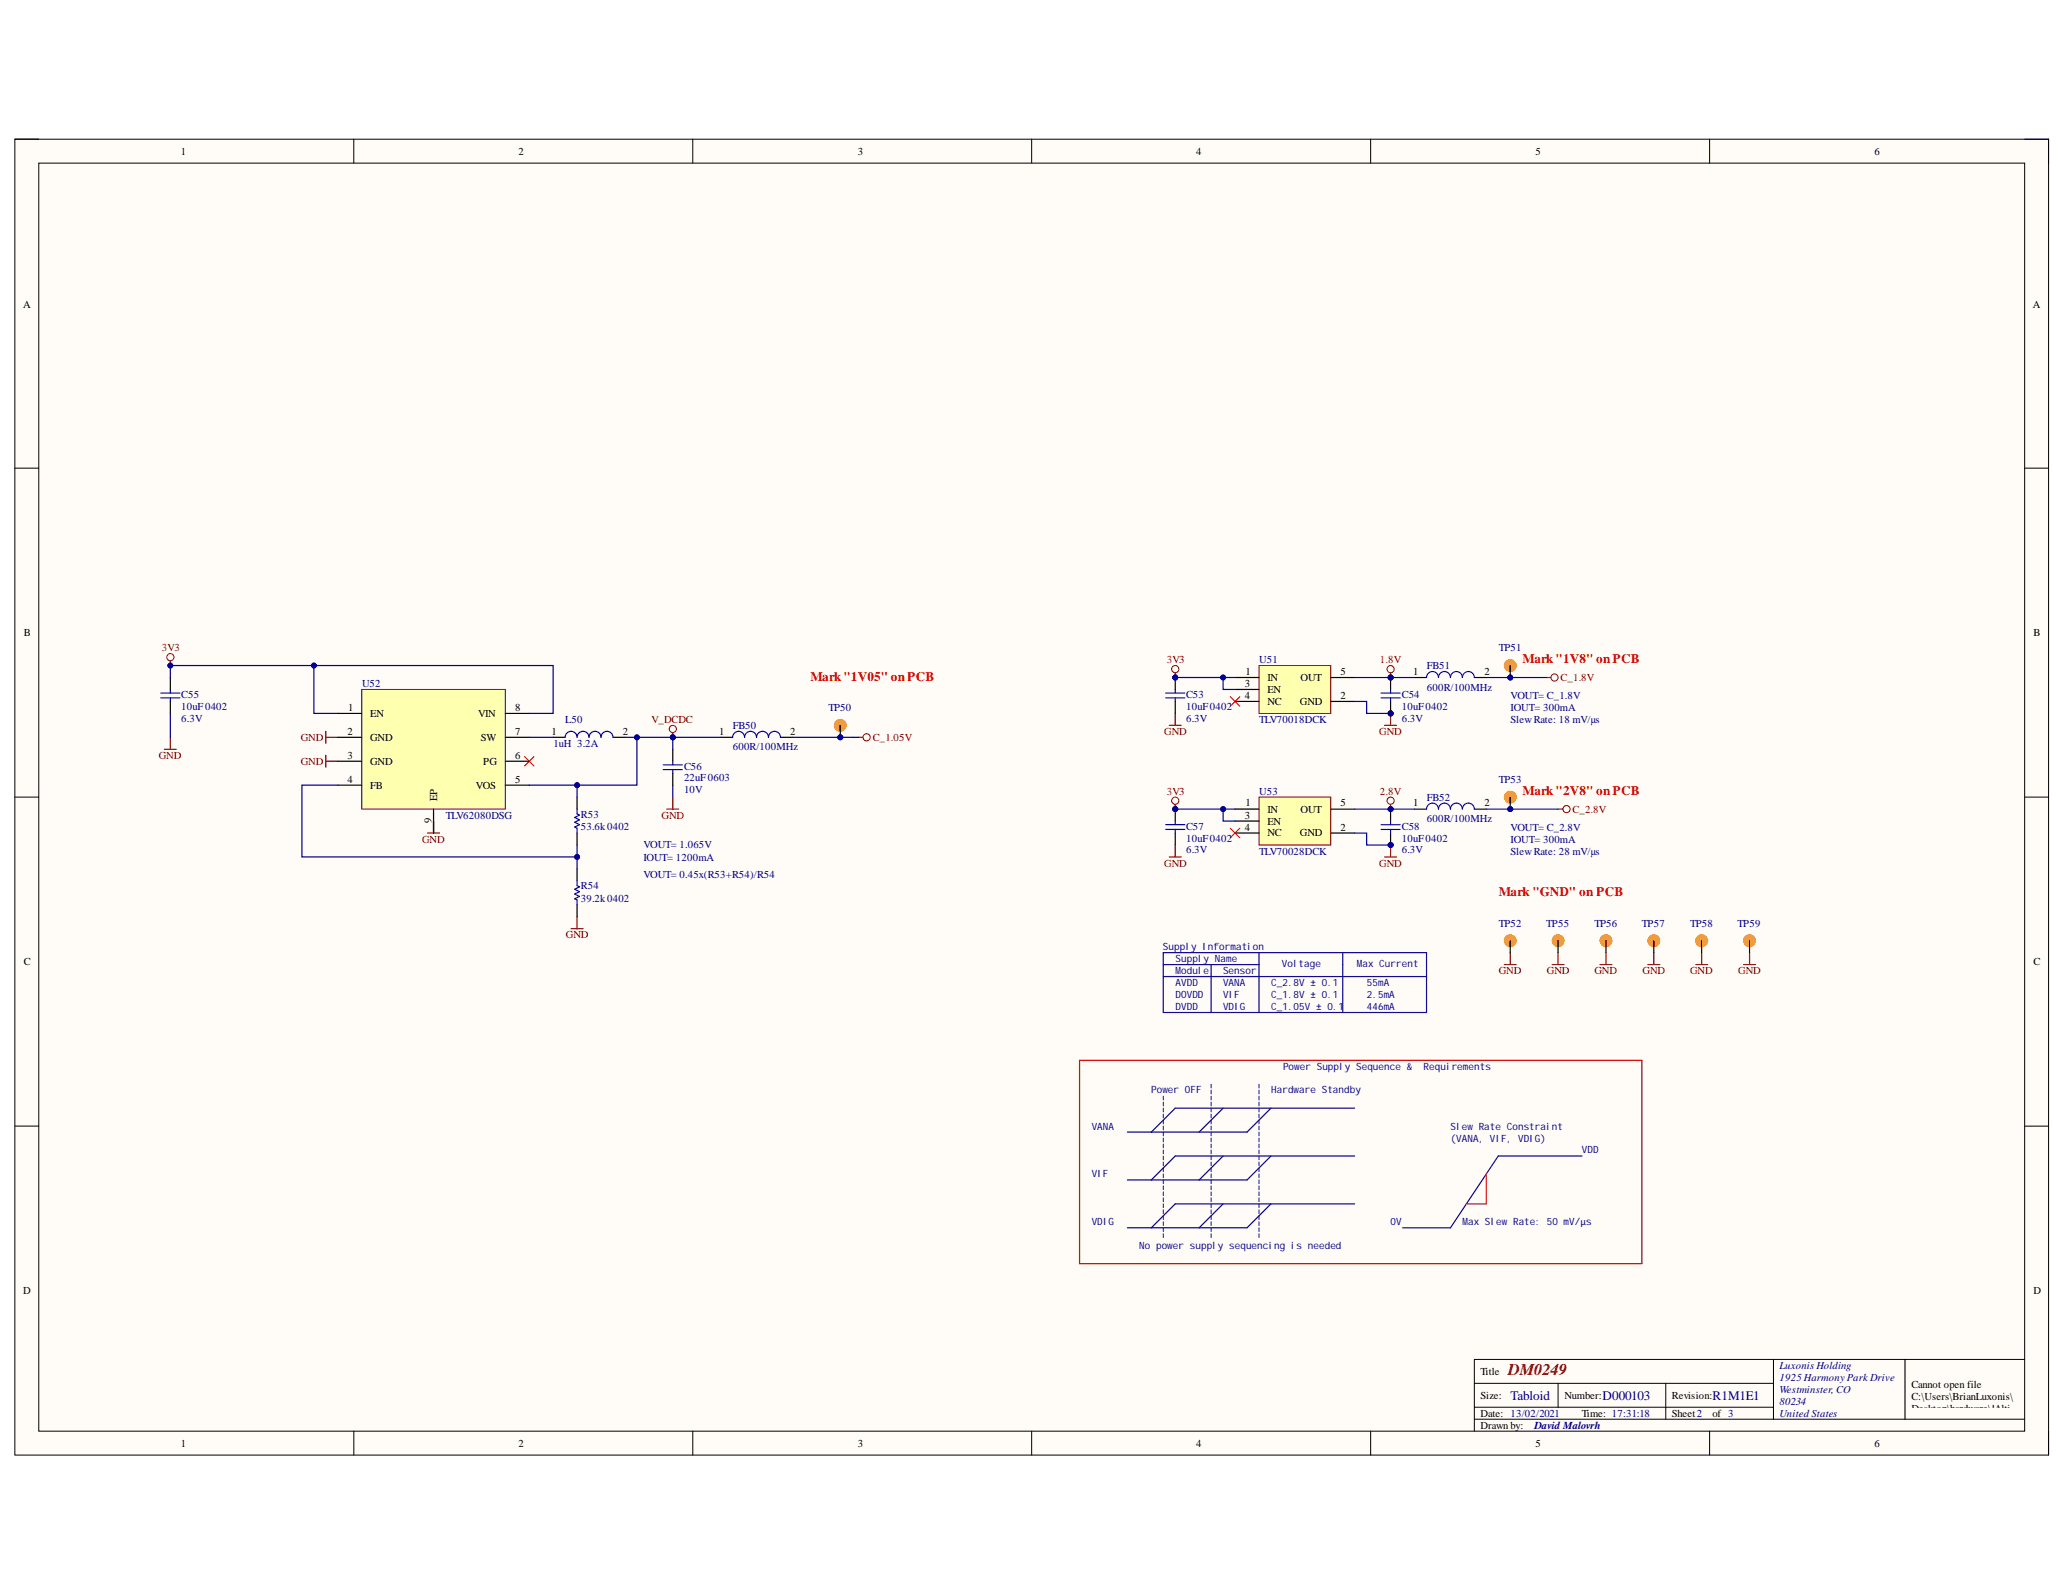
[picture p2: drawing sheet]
<svg xmlns="http://www.w3.org/2000/svg" width="279mm" height="216mm" viewBox="0 0 279 216" stroke-linecap="round" stroke-linejoin="round" font-family="sans-serif">
<path d="M2 18.8h275.2v178h-275.2z" fill-rule="evenodd" fill="#fffcf8"/>
<path d="M2 18.8h275.2v178h-275.2z" fill="none" stroke="#000" stroke-width=".14"/>
<path d="M5.2 22.1h268.7v171.5h-268.7z" fill-rule="evenodd" fill="#fffcf8"/>
<g fill="none" stroke="#000" stroke-width=".14">
<path d="M2 18.8h3.2M47.9 18.8v3.3M93.7 18.8v3.3M139.6 18.8v3.3M185.5 18.8v3.3M231.3 18.8v3.3M273.9 18.8h3.3v3.3M5.2 22.1h268.7v171.5h-268.7zM2 63.3h3.2M273.9 63.3h3.3M2 107.8h3.2M273.9 107.8h3.3"/>
<path d="M2 152.3h3.2M273.9 152.3h3.3M47.9 193.6v3.2M93.7 193.6v3.2M139.6 193.6v3.2M185.5 193.6v3.2M199.5 187.1h40.5M199.5 192h74.4M199.5 190.4h40.5M210.8 187.1v3.3M225.4 187.1v4.9M231.3 193.6v3.2"/>
<path d="M240 183.9v8.1M257.8 183.9v8.1M273.9 183.9h-74.4v9.7M277.2 193.6v3.2"/>
</g>
<path d="M158.2 98.1h1.6M159 96.5v1.6M187.3 98.1h1.7M188.1 96.5v1.6" fill="none" stroke="#800000" stroke-width=".16"/>
<circle cx="188.2" cy="96.5" r=".32" fill="#000080"/>
<circle cx="188.2" cy="96.5" r=".32" fill="none" stroke="#000080" stroke-width=".14"/>
<path d="M166.5 94.2l1.3 1.3M167.8 94.2l-1.3 1.3" fill="none" stroke="#f00" stroke-width=".14"/>
<circle cx="210.3" cy="91.7" r=".49" fill="none" stroke="#800000" stroke-width=".14"/>
<path d="M209.2 91.7h.6M158.2 115.9h1.6M159 114.3v1.6M187.3 115.9h1.7M188.1 114.3v1.6" fill="none" stroke="#800000" stroke-width=".16"/>
<circle cx="188.2" cy="114.3" r=".32" fill="#000080"/>
<circle cx="188.2" cy="114.3" r=".32" fill="none" stroke="#000080" stroke-width=".14"/>
<path d="M71 102.3l1.3 1.3M72.3 102.3l-1.3 1.3M166.5 112l1.3 1.3M167.8 112l-1.3 1.3" fill="none" stroke="#f00" stroke-width=".14"/>
<g fill="none" stroke="#800000" stroke-width=".14">
<circle cx="91" cy="98.6" r=".48"/>
<circle cx="117.3" cy="99.7" r=".49"/>
<circle cx="211.9" cy="109.5" r=".48"/>
</g>
<g fill="none" stroke="#800000" stroke-width=".16">
<path d="M23 99.7v1.7M44.1 99.7h1.6M44.1 98.9v1.7M91 99.1v.6M116.1 99.7h.7M22.2 101.4h1.7M44.1 102.2v1.6M44.1 103h1.6M57.8 112.7h1.7M58.7 111.1v1.6M90.2 109.5h1.6M91 107.8v1.7"/>
<path d="M210.8 109.5h.7M77.3 125.6h1.6M78.1 124v1.6"/>
</g>
<g fill="none" stroke="#11037f" stroke-width=".16">
<path d="M157.4 128.9h35.6v8.1h-35.6zM157.4 132.1h35.6M157.4 130.5h12.9M163.9 130.5v6.5M170.3 128.9v8.1M181.7 128.9v8.1M165.5 149.9l-3.2 3.2M165.5 156.4l-3.2 3.2M172 149.9l-3.3 3.2h-16.2M172 156.4l-3.3 3.2h-16.2M183.3 149.9h-24.3l-3.2 3.2M183.3 156.4h-24.3l-3.2 3.2"/>
<path d="M214.1 156.4h-11.4l-6.5 9.7h-6.4M159 162.9l-3.2 3.2M159 162.9h24.3M165.5 162.9l-3.2 3.2M172 162.9l-3.3 3.2h-16.2"/>
</g>
<g fill="none" stroke="#11037f" stroke-width=".14">
<path d="M157.4 148.3v.5M157.4 149.1v.5M157.4 149.9v.5M157.4 150.7v.5M157.4 151.5v.5M157.4 152.3v.5M157.4 153.1v.6M157.4 154v.5M157.4 154.8v.5M157.4 155.6v.5M157.4 156.4v.5M157.4 157.2v.5"/>
<path d="M157.4 158v.5M157.4 158.8v.5M157.4 159.6v.5M163.9 146.7v.5M163.9 147.5v.5M163.9 148.3v.5M163.9 149.1v.5M163.9 149.9v.5M163.9 150.7v.5M163.9 151.5v.5M163.9 152.3v.5M163.9 153.1v.6"/>
<path d="M163.9 154v.5M163.9 154.8v.5M163.9 155.6v.5M163.9 156.4v.5M163.9 157.2v.5M163.9 158v.5M163.9 158.8v.5M163.9 159.6v.5M170.3 146.7v.5M170.3 147.5v.5M170.3 148.3v.5M170.3 149.1v.5"/>
<path d="M170.3 149.9v.5M170.3 150.7v.5M170.3 151.5v.5M170.3 152.3v.5M170.3 153.1v.6M170.3 154v.5M170.3 154.8v.5M170.3 155.6v.5M170.3 156.4v.5M170.3 157.2v.5M170.3 158v.5M170.3 158.8v.5"/>
<path d="M170.3 159.6v.5M157.4 160.4v.5M157.4 161.2v.5M157.4 162v.6M157.4 162.9v.5M157.4 163.7v.5M157.4 164.5v.5M157.4 165.3v.5M157.4 166.1v.5M157.4 166.9v.5M163.9 160.4v.5M163.9 161.2v.5"/>
<path d="M163.9 162v.6M163.9 162.9v.5M163.9 163.7v.5M163.9 164.5v.5M163.9 165.3v.5M163.9 166.1v.5M163.9 166.9v.5M170.3 160.4v.5M170.3 161.2v.5M170.3 162v.6M170.3 162.9v.5M170.3 163.7v.5"/>
<path d="M170.3 164.5v.5M170.3 165.3v.5M170.3 166.1v.5M170.3 166.9v.5"/>
</g>
<path d="M201.1 158.8v4.1h-2.7" fill="none" stroke="#ee0e22" stroke-width=".16"/>
<path d="M146.1 143.4h76v27.5h-76z" fill="none" stroke="#bf0000" stroke-width=".16"/>
<circle cx="91" cy="99.7" r=".32" fill="#000080"/>
<circle cx="91" cy="99.7" r=".32" fill="none" stroke="#000080" stroke-width=".14"/>
<path d="M203.5 130.5h1.7M204.3 128.9v1.6M210 130.5h1.6M210.8 128.9v1.6M216.5 130.5h1.6M217.3 128.9v1.6M223 130.5h1.6M223.8 128.9v1.6M229.4 130.5h1.7M230.2 128.9v1.6M235.9 130.5h1.6M236.7 128.9v1.6" fill="none" stroke="#800000" stroke-width=".16"/>
<path d="M170.4 90h9.7v6.5h-9.7z" fill-rule="evenodd" fill="#ffffb0"/>
<path d="M170.4 90h9.7v6.5h-9.7z" fill="none" stroke="#800000" stroke-width=".14"/>
<path d="M167.1 91.6h3.2M167.1 94.9h3.2M167.1 93.3h3.2M180.1 94.9h3.2M180.1 91.7h3.2" fill="none" stroke="#000" stroke-width=".16"/>
<path d="M170.4 107.8h9.7v6.5h-9.7z" fill-rule="evenodd" fill="#ffffb0"/>
<path d="M170.4 107.8h9.7v6.5h-9.7z" fill="none" stroke="#800000" stroke-width=".14"/>
<path d="M191.4 91.7h1.6M199.5 91.7h1.6M167.1 109.5h3.2M167.1 111.1h3.2M167.1 112.7h3.2M180.1 109.5h3.2M180.1 112.7h3.2M191.4 109.5h1.6M199.5 109.5h1.6" fill="none" stroke="#000" stroke-width=".16"/>
<path d="M193 91.7a.81 .81 0 0 1 .8-.9 .81 .81 0 0 1 .8 .9 .81 .81 0 0 1 .8-.9 .81 .81 0 0 1 .8 .9 .81 .81 0 0 1 .9-.9 .81 .81 0 0 1 .8 .9 .81 .81 0 0 1 .8-.9 .81 .81 0 0 1 .8 .9M193 109.5a.81 .81 0 0 1 .8-.9 .81 .81 0 0 1 .8 .9 .81 .81 0 0 1 .8-.9 .81 .81 0 0 1 .8 .9 .81 .81 0 0 1 .9-.9 .81 .81 0 0 1 .8 .9 .81 .81 0 0 1 .8-.9 .81 .81 0 0 1 .8 .9" fill="none" stroke="#00f" stroke-width=".16"/>
<path d="M48.9 93.3h19.5v16.2h-19.5z" fill-rule="evenodd" fill="#ffffb0"/>
<path d="M48.9 93.3h19.5v16.2h-19.5z" fill="none" stroke="#800000" stroke-width=".14"/>
<g fill="none" stroke="#000" stroke-width=".16">
<path d="M45.7 96.5h3.2M45.7 99.7h3.2M68.4 96.5h3.2M68.4 99.7h3.2M74.8 99.7h1.7M82.9 99.7h1.7M97.5 99.7h1.6M105.6 99.7h1.6M45.7 103h3.2M45.7 106.2h3.2M58.7 109.5v3.2M68.4 103h3.2"/>
<path d="M68.4 106.2h3.2M78.1 107.8v1.7M78.1 112.7v1.6M78.1 117.5v1.7M91 101.4v1.6M91 104.6v1.6M78.1 122.4v1.6"/>
</g>
<path d="M76.5 99.7a.81 .81 0 0 1 .8-.8 .81 .81 0 0 1 .8 .8 .81 .81 0 0 1 .8-.8 .81 .81 0 0 1 .8 .8 .81 .81 0 0 1 .8-.8 .81 .81 0 0 1 .8 .8 .81 .81 0 0 1 .8-.8 .81 .81 0 0 1 .8 .8M99.1 99.7a.81 .81 0 0 1 .8-.8 .81 .81 0 0 1 .8 .8 .81 .81 0 0 1 .9-.8 .81 .81 0 0 1 .8 .8 .81 .81 0 0 1 .8-.8 .81 .81 0 0 1 .8 .8 .81 .81 0 0 1 .8-.8 .81 .81 0 0 1 .8 .8M78.1 109.5v.6l.3 .2-.6 .3 .6 .3-.6 .3 .6 .4-.6 .3 .3 .1v.7M78.1 119.2v.6l.3 .2-.6 .3 .6 .3-.6 .3 .6 .4-.6 .3 .3 .1v.7M89.7 103.5h2.6M89.7 104.1h2.6M91 103v.5M91 104.1v.5" fill="none" stroke="#00f" stroke-width=".16"/>
<circle cx="204.3" cy="127.3" r=".81" fill="#f90"/>
<circle cx="204.3" cy="127.3" r=".81" fill="none" stroke="#f90" stroke-width=".14"/>
<path d="M204.3 127.3v1.6" fill="none" stroke="#000" stroke-width=".16"/>
<circle cx="204.3" cy="109.5" r=".32" fill="#000080"/>
<circle cx="204.3" cy="109.5" r=".32" fill="none" stroke="#000080" stroke-width=".14"/>
<circle cx="204.3" cy="107.8" r=".81" fill="#f90"/>
<circle cx="204.3" cy="107.8" r=".81" fill="none" stroke="#f90" stroke-width=".14"/>
<path d="M204.3 107.8v1.7" fill="none" stroke="#000" stroke-width=".16"/>
<circle cx="204.3" cy="109.5" r=".32" fill="#000080"/>
<circle cx="204.3" cy="109.5" r=".32" fill="none" stroke="#000080" stroke-width=".14"/>
<circle cx="113.7" cy="99.7" r=".32" fill="#000080"/>
<circle cx="113.7" cy="99.7" r=".32" fill="none" stroke="#000080" stroke-width=".14"/>
<circle cx="113.7" cy="98.1" r=".81" fill="#f90"/>
<circle cx="113.7" cy="98.1" r=".81" fill="none" stroke="#f90" stroke-width=".14"/>
<path d="M113.7 98.1v1.6" fill="none" stroke="#000" stroke-width=".16"/>
<circle cx="113.7" cy="99.7" r=".32" fill="#000080"/>
<circle cx="113.7" cy="99.7" r=".32" fill="none" stroke="#000080" stroke-width=".14"/>
<circle cx="204.3" cy="91.6" r=".32" fill="#000080"/>
<circle cx="204.3" cy="91.6" r=".32" fill="none" stroke="#000080" stroke-width=".14"/>
<circle cx="204.3" cy="90" r=".81" fill="#f90"/>
<circle cx="204.3" cy="90" r=".81" fill="none" stroke="#f90" stroke-width=".14"/>
<path d="M204.3 90v1.7" fill="none" stroke="#000" stroke-width=".16"/>
<circle cx="204.3" cy="91.6" r=".32" fill="#000080"/>
<circle cx="204.3" cy="91.6" r=".32" fill="none" stroke="#000080" stroke-width=".14"/>
<circle cx="210.8" cy="127.3" r=".81" fill="#f90"/>
<circle cx="210.8" cy="127.3" r=".81" fill="none" stroke="#f90" stroke-width=".14"/>
<path d="M210.8 127.3v1.6" fill="none" stroke="#000" stroke-width=".16"/>
<circle cx="217.3" cy="127.3" r=".81" fill="#f90"/>
<circle cx="217.3" cy="127.3" r=".81" fill="none" stroke="#f90" stroke-width=".14"/>
<path d="M217.3 127.3v1.6" fill="none" stroke="#000" stroke-width=".16"/>
<circle cx="223.8" cy="127.3" r=".81" fill="#f90"/>
<circle cx="223.8" cy="127.3" r=".81" fill="none" stroke="#f90" stroke-width=".14"/>
<path d="M223.8 127.3v1.6" fill="none" stroke="#000" stroke-width=".16"/>
<circle cx="230.2" cy="127.3" r=".81" fill="#f90"/>
<circle cx="230.2" cy="127.3" r=".81" fill="none" stroke="#f90" stroke-width=".14"/>
<path d="M230.2 127.3v1.6" fill="none" stroke="#000" stroke-width=".16"/>
<circle cx="236.7" cy="127.3" r=".81" fill="#f90"/>
<circle cx="236.7" cy="127.3" r=".81" fill="none" stroke="#f90" stroke-width=".14"/>
<path d="M236.7 127.3v1.6" fill="none" stroke="#000" stroke-width=".16"/>
<circle cx="23" cy="88.9" r=".49" fill="none" stroke="#800000" stroke-width=".14"/>
<path d="M23 89.4v.6" fill="none" stroke="#800000" stroke-width=".16"/>
<circle cx="23" cy="90" r=".32" fill="#000080"/>
<circle cx="23" cy="90" r=".32" fill="none" stroke="#000080" stroke-width=".14"/>
<circle cx="159" cy="108.3" r=".49" fill="none" stroke="#800000" stroke-width=".14"/>
<path d="M159 108.8v.7" fill="none" stroke="#800000" stroke-width=".16"/>
<circle cx="159" cy="109.4" r=".32" fill="#000080"/>
<circle cx="159" cy="109.4" r=".32" fill="none" stroke="#000080" stroke-width=".14"/>
<circle cx="159" cy="90.5" r=".49" fill="none" stroke="#800000" stroke-width=".14"/>
<path d="M159 91v.6" fill="none" stroke="#800000" stroke-width=".16"/>
<circle cx="159" cy="91.6" r=".32" fill="#000080"/>
<circle cx="159" cy="91.6" r=".32" fill="none" stroke="#000080" stroke-width=".14"/>
<path d="M23 91.6v1.7M23 94.9v1.6" fill="none" stroke="#000" stroke-width=".16"/>
<path d="M21.8 93.8h2.5M21.8 94.4h2.5M23 93.3v.5M23 94.4v.5" fill="none" stroke="#00f" stroke-width=".16"/>
<circle cx="159" cy="91.6" r=".32" fill="#000080"/>
<circle cx="159" cy="91.6" r=".32" fill="none" stroke="#000080" stroke-width=".14"/>
<path d="M159 91.6v1.7M159 94.9v1.6" fill="none" stroke="#000" stroke-width=".16"/>
<circle cx="159" cy="91.6" r=".32" fill="#000080"/>
<circle cx="159" cy="91.6" r=".32" fill="none" stroke="#000080" stroke-width=".14"/>
<path d="M157.7 93.8h2.6M157.7 94.4h2.6M159 93.3v.5M159 94.4v.5" fill="none" stroke="#00f" stroke-width=".16"/>
<circle cx="159" cy="109.4" r=".32" fill="#000080"/>
<circle cx="159" cy="109.4" r=".32" fill="none" stroke="#000080" stroke-width=".14"/>
<path d="M159 109.5v1.6M159 112.7v1.6" fill="none" stroke="#000" stroke-width=".16"/>
<circle cx="159" cy="109.4" r=".32" fill="#000080"/>
<circle cx="159" cy="109.4" r=".32" fill="none" stroke="#000080" stroke-width=".14"/>
<path d="M157.7 111.6h2.6M157.7 112.2h2.6M159 111.1v.5M159 112.2v.5" fill="none" stroke="#00f" stroke-width=".16"/>
<path d="M107.2 99.7h8.1" fill="none" stroke="#000080" stroke-width=".16"/>
<circle cx="113.7" cy="99.7" r=".32" fill="#000080"/>
<circle cx="113.7" cy="99.7" r=".32" fill="none" stroke="#000080" stroke-width=".14"/>
<path d="M42.5 90h-19.5v1.6" fill="none" stroke="#000080" stroke-width=".16"/>
<circle cx="23" cy="90" r=".32" fill="#000080"/>
<circle cx="23" cy="90" r=".32" fill="none" stroke="#000080" stroke-width=".14"/>
<circle cx="42.5" cy="90" r=".32" fill="#000080"/>
<circle cx="42.5" cy="90" r=".32" fill="none" stroke="#000080" stroke-width=".14"/>
<path d="M45.7 106.2h-4.8v9.7h37.2v-1.6" fill="none" stroke="#000080" stroke-width=".16"/>
<circle cx="78.1" cy="115.9" r=".32" fill="#000080"/>
<circle cx="78.1" cy="115.9" r=".32" fill="none" stroke="#000080" stroke-width=".14"/>
<path d="M45.7 96.5h-3.2v-6.5h32.3v6.5h-3.2" fill="none" stroke="#000080" stroke-width=".16"/>
<circle cx="42.5" cy="90" r=".32" fill="#000080"/>
<circle cx="42.5" cy="90" r=".32" fill="none" stroke="#000080" stroke-width=".14"/>
<path d="M84.6 99.7h1.6v6.5h-14.6" fill="none" stroke="#000080" stroke-width=".16"/>
<circle cx="86.2" cy="99.7" r=".32" fill="#000080"/>
<circle cx="86.2" cy="99.7" r=".32" fill="none" stroke="#000080" stroke-width=".14"/>
<circle cx="78.1" cy="106.2" r=".32" fill="#000080"/>
<circle cx="78.1" cy="106.2" r=".32" fill="none" stroke="#000080" stroke-width=".14"/>
<path d="M71.6 99.7h3.2M86.2 99.7h4.8" fill="none" stroke="#000080" stroke-width=".16"/>
<circle cx="86.2" cy="99.7" r=".32" fill="#000080"/>
<circle cx="86.2" cy="99.7" r=".32" fill="none" stroke="#000080" stroke-width=".14"/>
<circle cx="91" cy="99.7" r=".32" fill="#000080"/>
<circle cx="91" cy="99.7" r=".32" fill="none" stroke="#000080" stroke-width=".14"/>
<path d="M91 99.7h6.5" fill="none" stroke="#000080" stroke-width=".16"/>
<circle cx="91" cy="99.7" r=".32" fill="#000080"/>
<circle cx="91" cy="99.7" r=".32" fill="none" stroke="#000080" stroke-width=".14"/>
<path d="M115.3 99.7h.8M159 109.5h8.1" fill="none" stroke="#0000bf" stroke-width=".16"/>
<circle cx="165.5" cy="109.4" r=".32" fill="#000080"/>
<circle cx="165.5" cy="109.4" r=".32" fill="none" stroke="#000080" stroke-width=".14"/>
<circle cx="159" cy="109.4" r=".32" fill="#000080"/>
<circle cx="159" cy="109.4" r=".32" fill="none" stroke="#000080" stroke-width=".14"/>
<path d="M159 91.6h8.1" fill="none" stroke="#0000bf" stroke-width=".16"/>
<circle cx="165.5" cy="91.6" r=".32" fill="#000080"/>
<circle cx="165.5" cy="91.6" r=".32" fill="none" stroke="#000080" stroke-width=".14"/>
<circle cx="159" cy="91.6" r=".32" fill="#000080"/>
<circle cx="159" cy="91.6" r=".32" fill="none" stroke="#000080" stroke-width=".14"/>
<path d="M165.5 109.5v1.6h1.6" fill="none" stroke="#000080" stroke-width=".16"/>
<circle cx="165.5" cy="109.4" r=".32" fill="#000080"/>
<circle cx="165.5" cy="109.4" r=".32" fill="none" stroke="#000080" stroke-width=".14"/>
<path d="M165.5 91.6v1.7h1.6" fill="none" stroke="#0000bf" stroke-width=".16"/>
<circle cx="165.5" cy="91.6" r=".32" fill="#000080"/>
<circle cx="165.5" cy="91.6" r=".32" fill="none" stroke="#000080" stroke-width=".14"/>
<path d="M183.3 112.7h1.6v1.6h3.2" fill="none" stroke="#0000bf" stroke-width=".16"/>
<circle cx="188.2" cy="114.3" r=".32" fill="#000080"/>
<circle cx="188.2" cy="114.3" r=".32" fill="none" stroke="#000080" stroke-width=".14"/>
<path d="M183.3 109.5h8.1" fill="none" stroke="#0000bf" stroke-width=".16"/>
<circle cx="188.2" cy="109.5" r=".32" fill="#000080"/>
<circle cx="188.2" cy="109.5" r=".32" fill="none" stroke="#000080" stroke-width=".14"/>
<path d="M183.3 94.9h1.6v1.6h3.2" fill="none" stroke="#0000bf" stroke-width=".16"/>
<circle cx="188.2" cy="96.5" r=".32" fill="#000080"/>
<circle cx="188.2" cy="96.5" r=".32" fill="none" stroke="#000080" stroke-width=".14"/>
<path d="M183.3 91.7h8.1" fill="none" stroke="#0000bf" stroke-width=".16"/>
<circle cx="188.2" cy="91.6" r=".32" fill="#000080"/>
<circle cx="188.2" cy="91.6" r=".32" fill="none" stroke="#000080" stroke-width=".14"/>
<path d="M201.1 109.5h9.7" fill="none" stroke="#0000bf" stroke-width=".16"/>
<circle cx="204.3" cy="109.5" r=".32" fill="#000080"/>
<circle cx="204.3" cy="109.5" r=".32" fill="none" stroke="#000080" stroke-width=".14"/>
<path d="M201.1 91.7h8.1" fill="none" stroke="#0000bf" stroke-width=".16"/>
<circle cx="204.3" cy="91.6" r=".32" fill="#000080"/>
<circle cx="204.3" cy="91.6" r=".32" fill="none" stroke="#000080" stroke-width=".14"/>
<path d="M23 96.5v3.2M58.7 111.1v1.6M78.1 115.9v1.6" fill="none" stroke="#000080" stroke-width=".16"/>
<circle cx="78.1" cy="115.9" r=".32" fill="#000080"/>
<circle cx="78.1" cy="115.9" r=".32" fill="none" stroke="#000080" stroke-width=".14"/>
<path d="M78.1 106.2v1.6" fill="none" stroke="#000080" stroke-width=".16"/>
<circle cx="78.1" cy="106.2" r=".32" fill="#000080"/>
<circle cx="78.1" cy="106.2" r=".32" fill="none" stroke="#000080" stroke-width=".14"/>
<path d="M91 99.7v1.7M91 106.2v1.6" fill="none" stroke="#000080" stroke-width=".16"/>
<circle cx="91" cy="99.7" r=".32" fill="#000080"/>
<circle cx="91" cy="99.7" r=".32" fill="none" stroke="#000080" stroke-width=".14"/>
<circle cx="188.2" cy="96.5" r=".32" fill="#000080"/>
<circle cx="188.2" cy="96.5" r=".32" fill="none" stroke="#000080" stroke-width=".14"/>
<circle cx="188.2" cy="91.6" r=".32" fill="#000080"/>
<circle cx="188.2" cy="91.6" r=".32" fill="none" stroke="#000080" stroke-width=".14"/>
<path d="M188.1 94.9v1.6" fill="none" stroke="#000" stroke-width=".16"/>
<circle cx="188.2" cy="96.5" r=".32" fill="#000080"/>
<circle cx="188.2" cy="96.5" r=".32" fill="none" stroke="#000080" stroke-width=".14"/>
<path d="M188.1 91.7v1.6" fill="none" stroke="#000" stroke-width=".16"/>
<circle cx="188.2" cy="91.6" r=".32" fill="#000080"/>
<circle cx="188.2" cy="91.6" r=".32" fill="none" stroke="#000080" stroke-width=".14"/>
<path d="M186.9 93.8h2.5M186.9 94.4h2.5M188.1 93.3v.5M188.1 94.4v.5" fill="none" stroke="#00f" stroke-width=".16"/>
<circle cx="188.2" cy="114.3" r=".32" fill="#000080"/>
<circle cx="188.2" cy="114.3" r=".32" fill="none" stroke="#000080" stroke-width=".14"/>
<circle cx="188.2" cy="109.5" r=".32" fill="#000080"/>
<circle cx="188.2" cy="109.5" r=".32" fill="none" stroke="#000080" stroke-width=".14"/>
<path d="M188.1 112.7v1.6" fill="none" stroke="#000" stroke-width=".16"/>
<circle cx="188.2" cy="114.3" r=".32" fill="#000080"/>
<circle cx="188.2" cy="114.3" r=".32" fill="none" stroke="#000080" stroke-width=".14"/>
<path d="M188.1 109.5v1.6" fill="none" stroke="#000" stroke-width=".16"/>
<circle cx="188.2" cy="109.5" r=".32" fill="#000080"/>
<circle cx="188.2" cy="109.5" r=".32" fill="none" stroke="#000080" stroke-width=".14"/>
<path d="M186.9 111.6h2.5M186.9 112.2h2.5M188.1 111.1v.5M188.1 112.2v.5" fill="none" stroke="#00f" stroke-width=".16"/>
<circle cx="188.2" cy="90.5" r=".48" fill="none" stroke="#800000" stroke-width=".14"/>
<path d="M188.1 91v.7" fill="none" stroke="#800000" stroke-width=".16"/>
<circle cx="188.2" cy="91.6" r=".32" fill="#000080"/>
<circle cx="188.2" cy="91.6" r=".32" fill="none" stroke="#000080" stroke-width=".14"/>
<circle cx="188.2" cy="108.3" r=".48" fill="none" stroke="#800000" stroke-width=".14"/>
<path d="M188.1 108.8v.7" fill="none" stroke="#800000" stroke-width=".16"/>
<circle cx="188.2" cy="109.5" r=".32" fill="#000080"/>
<circle cx="188.2" cy="109.5" r=".32" fill="none" stroke="#000080" stroke-width=".14"/>
<text font-size="2.2" fill="#800000" x="204.1" y="186">DM0249</text>
<g font-size="1.8" fill="#f00">
<text x="206" y="89.6">Mark&quot;1V8&quot; onPCB</text>
<text x="109.6" y="92.1">Mark&quot;1V05&quot; onPCB</text>
<text x="206" y="107.5">Mark&quot;2V8&quot; onPCB</text>
<text x="202.8" y="121.2">Mark &quot;GND&quot; on PCB</text>
</g>
<g font-size="1.8" fill="#000080">
<text x="204.4" y="189.4">Tabloid</text>
<text x="216.8" y="189.4">D000103</text>
<text x="231.7" y="189.4">R1M1E1</text>
</g>
<g font-size="1.4">
<text x="24.4" y="21">1</text>
<text x="70.1" y="21">2</text>
<text x="116.1" y="21">3</text>
<text x="161.8" y="21">4</text>
<text x="207.8" y="21">5</text>
<text x="253.6" y="21">6</text>
<text x="3.1" y="41.6">A</text>
<text x="275" y="41.6">A</text>
<text x="3.2" y="86.1">B</text>
<text x="275.1" y="86.1">B</text>
<text x="168.4" y="92.9">3</text>
<text x="168.4" y="94.6">4</text>
<text x="168.5" y="91.3">1</text>
<text x="171.5" y="92.2">IN</text>
<text x="171.5" y="93.8">EN</text>
<text x="171.5" y="95.4">NC</text>
<text x="175.9" y="95.4">GND</text>
<text x="176" y="92.2">OUT</text>
<text x="181.4" y="94.6">2</text>
<text x="181.4" y="91.3">5</text>
<text x="191.2" y="91.3">1</text>
<text x="200.8" y="91.3">2</text>
<text x="47" y="99.5">2</text>
<text x="47.1" y="96.2">1</text>
<text x="50.1" y="97">EN</text>
<text x="50.1" y="100.2">GND</text>
<text x="64.7" y="97">VIN</text>
<text x="65.1" y="100.2">SW</text>
<text x="69.7" y="99.5">7</text>
<text x="69.7" y="96.2">8</text>
<text x="74.6" y="99.5">1</text>
<text x="84.3" y="99.5">2</text>
<text x="97.3" y="99.5">1</text>
<text x="106.9" y="99.5">2</text>
<text x="47" y="102.7">3</text>
<text x="47" y="105.9">4</text>
<text x="50.1" y="103.4">GND</text>
<text x="50.1" y="106.7">FB</text>
<text x="64.4" y="106.7">VOS</text>
<text x="65.4" y="103.4">PG</text>
<text x="69.7" y="105.9">5</text>
<text x="69.7" y="102.7">6</text>
<text x="58.4" y="111.4" transform="rotate(-90 58.4 111.4)">9</text>
<text x="59.1" y="108.3" transform="rotate(-90 59.1 108.3)">EP</text>
<text x="168.4" y="110.8">3</text>
<text x="168.4" y="112.4">4</text>
<text x="168.5" y="109.1">1</text>
<text x="171.5" y="109.9">IN</text>
<text x="171.5" y="111.6">EN</text>
<text x="171.5" y="113.2">NC</text>
<text x="175.9" y="113.2">GND</text>
<text x="176" y="109.9">OUT</text>
<text x="181.4" y="112.4">2</text>
<text x="181.4" y="109.1">5</text>
<text x="191.2" y="109.1">1</text>
<text x="200.8" y="109.1">2</text>
<text x="3.2" y="130.6">C</text>
<text x="275.1" y="130.6">C</text>
<text x="3.1" y="175.1">D</text>
<text x="275.1" y="175.1">D</text>
<text x="200.3" y="186">Title</text>
<text x="200.3" y="189.3">Size:</text>
<text x="200.3" y="191.6">Date: 13/02/2021</text>
<text x="211.7" y="189.3">Number:</text>
<text x="214" y="191.6">Time: 17:31:18</text>
<text x="226.2" y="189.3">Revision:</text>
<text x="226.2" y="191.6">Sheet2</text>
<text x="231.7" y="191.6">of 3</text>
<text x="258.6" y="187.8">Cannot open file</text>
<text x="258.6" y="189.4">C:\Users\BrianLuxonis\</text>
<text x="258.6" y="191">Desktop\hardware\!Alti</text>
<text x="24.4" y="195.7">1</text>
<text x="70.1" y="195.7">2</text>
<text x="116.1" y="195.7">3</text>
<text x="161.8" y="195.7">4</text>
<text x="200.3" y="193.3">Drawn by:</text>
<text x="207.8" y="195.7">5</text>
<text x="253.6" y="195.7">6</text>
<text x="258.6" y="192.6">um_Shared\Templates\L</text>
<text x="258.6" y="194.2">uxonis_Logo.png</text>
</g>
<g font-size="1.4" fill="#800000">
<text x="21.9" y="88.1">3V3</text>
<text x="157.9" y="89.7">3V3</text>
<text x="186.7" y="89.7">1.8V</text>
<text x="211.2" y="92.2">C_1.8V</text>
<text x="40.7" y="100.2">GND</text>
<text x="88.2" y="97.8">V_DCDC</text>
<text x="118.1" y="100.2">C_1.05V</text>
<text x="157.5" y="99.5">GND</text>
<text x="186.6" y="99.5">GND</text>
<text x="21.5" y="102.7">GND</text>
<text x="40.7" y="103.4">GND</text>
<text x="157.9" y="107.5">3V3</text>
<text x="186.7" y="107.5">2.8V</text>
<text x="89.5" y="110.8">GND</text>
<text x="212.8" y="109.9">C_2.8V</text>
<text x="57.1" y="114">GND</text>
<text x="157.5" y="117.2">GND</text>
<text x="186.6" y="117.2">GND</text>
<text x="76.6" y="126.9">GND</text>
<text x="202.8" y="131.8">GND</text>
<text x="209.3" y="131.8">GND</text>
<text x="215.7" y="131.8">GND</text>
<text x="222.2" y="131.8">GND</text>
<text x="228.7" y="131.8">GND</text>
<text x="235.2" y="131.8">GND</text>
</g>
<g font-size="1.4" fill="#000080">
<text x="170.4" y="89.7">U51</text>
<text x="202.8" y="88.1">TP51</text>
<text x="24.5" y="94.4">C55</text>
<text x="24.5" y="96">10uF0402</text>
<text x="49" y="92.9">U52</text>
<text x="160.5" y="94.4">C53</text>
<text x="160.5" y="96">10uF0402</text>
<text x="189.7" y="94.4">C54</text>
<text x="189.7" y="96">10uF0402</text>
<text x="193.1" y="90.5">FB51</text>
<text x="193.1" y="93.5">600R/100MHz</text>
<text x="204.4" y="94.6">VOUT= C_1.8V</text>
<text x="24.5" y="97.7">6.3V</text>
<text x="74.9" y="101.1">1uH 3.2A</text>
<text x="76.5" y="97.8">L50</text>
<text x="99.2" y="98.6">FB50</text>
<text x="99.2" y="101.5">600R/100MHz</text>
<text x="112.1" y="96.2">TP50</text>
<text x="160.5" y="97.7">6.3V</text>
<text x="170.4" y="97.8">TLV70018DCK</text>
<text x="189.7" y="97.7">6.3V</text>
<text x="204.4" y="96.2">IOUT= 300mA</text>
<text x="204.4" y="97.8">SlewRate: 18 mV/µs</text>
<text x="92.6" y="107.3">10V</text>
<text x="92.6" y="104.1">C56</text>
<text x="92.6" y="105.7">22uF0603</text>
<text x="170.4" y="107.5">U53</text>
<text x="202.8" y="105.9">TP53</text>
<text x="60.3" y="110.8">TLV62080DSG</text>
<text x="78.6" y="110.6">R53</text>
<text x="78.6" y="112.2">53.6k0402</text>
<text x="160.5" y="112.2">C57</text>
<text x="160.5" y="113.8">10uF0402</text>
<text x="189.7" y="112.2">C58</text>
<text x="189.7" y="113.8">10uF0402</text>
<text x="193.1" y="108.3">FB52</text>
<text x="193.1" y="111.2">600R/100MHz</text>
<text x="204.4" y="112.4">VOUT= C_2.8V</text>
<text x="87.1" y="114.8">VOUT= 1.065V</text>
<text x="87.1" y="116.5">IOUT= 1200mA</text>
<text x="87.1" y="118.8">VOUT= 0.45x(R53+R54)/R54</text>
<text x="160.5" y="115.4">6.3V</text>
<text x="170.4" y="115.6">TLV70028DCK</text>
<text x="189.7" y="115.4">6.3V</text>
<text x="204.4" y="114">IOUT= 300mA</text>
<text x="204.4" y="115.6">SlewRate: 28 mV/µs</text>
<text x="78.6" y="120.3">R54</text>
<text x="78.6" y="122">39.2k0402</text>
<text x="202.8" y="125.3">TP52</text>
<text x="209.2" y="125.3">TP55</text>
<text x="215.7" y="125.3">TP56</text>
<text x="222.2" y="125.3">TP57</text>
<text x="228.7" y="125.3">TP58</text>
<text x="235.1" y="125.3">TP59</text>
<text x="157.4" y="128.6">Supply Information</text>
<text x="159" y="130.2">Supply Name</text>
<text x="159" y="131.8">Module</text>
<text x="165.5" y="131.8">Sensor</text>
<text x="173.4" y="130.8">Voltage</text>
<text x="183.6" y="130.8">Max Current</text>
<text x="159" y="133.4">AVDD</text>
<text x="159" y="135">DOVDD</text>
<text x="159" y="136.6">DVDD</text>
<text x="165.5" y="133.4">VANA</text>
<text x="165.5" y="135">VIF</text>
<text x="165.5" y="136.6">VDIG</text>
<text x="172" y="133.4">C_2.8V ± 0.1</text>
<text x="172" y="135">C_1.8V ± 0.1</text>
<text x="172" y="136.6">C_1.05V ± 0.1</text>
<text x="184.9" y="133.4">55mA</text>
<text x="184.9" y="135">2.5mA</text>
<text x="184.9" y="136.6">446mA</text>
<text x="155.7" y="147.9">Power OFF</text>
<text x="172" y="147.9">Hardware Standby</text>
<text x="173.6" y="144.7">Power Supply Sequence &amp;</text>
<text x="192.6" y="144.7">Requirements</text>
<text x="147.7" y="152.8">VANA</text>
<text x="196.3" y="152.8">Slew Rate Constraint</text>
<text x="196.3" y="154.4">(VANA, VIF, VDIG)</text>
<text x="147.7" y="159.3">VIF</text>
<text x="214" y="156">VDD</text>
<text x="147.7" y="165.8">VDIG</text>
<text x="188.1" y="165.8">0V</text>
<text x="197.9" y="165.8">Max Slew Rate: 50 mV/µs</text>
<text x="154.1" y="169">No power supply sequencing is needed</text>
<text x="240.8" y="185.2">Luxonis Holding</text>
<text x="240.8" y="186.8">1925 Harmony Park Drive</text>
<text x="240.8" y="188.4">Westminster, CO</text>
<text x="240.8" y="190">80234</text>
<text x="240.8" y="191.6">United States</text>
<text x="207.6" y="193.3">David Malovrh</text>
</g>
</svg>
